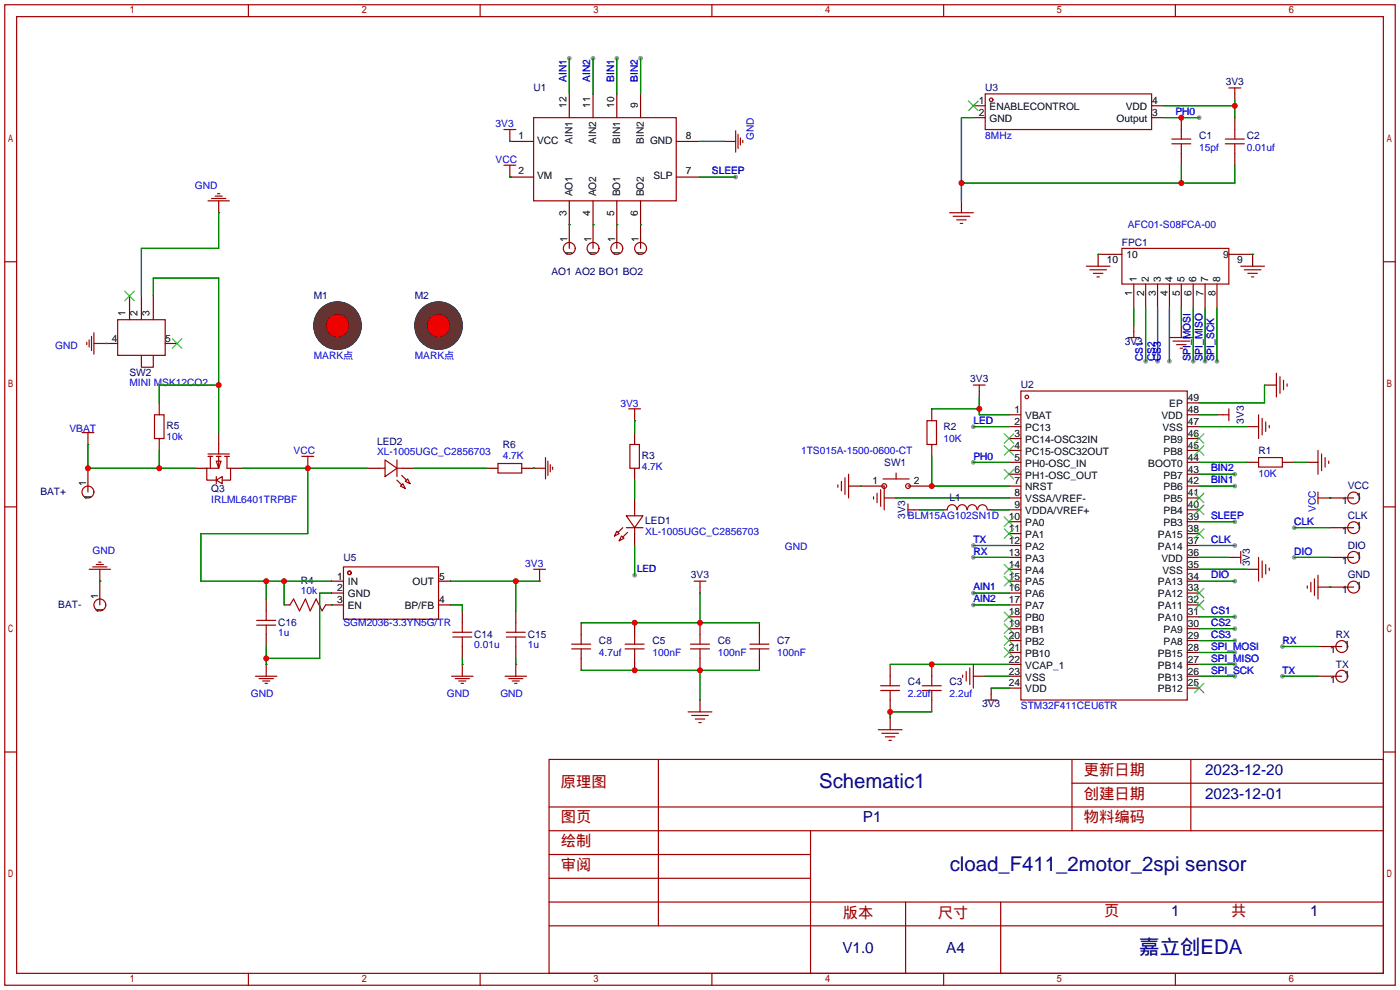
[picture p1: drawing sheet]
<svg xmlns="http://www.w3.org/2000/svg" width="299mm" height="212mm" viewBox="0 0 299 212" stroke-linecap="round" stroke-linejoin="round" font-family="sans-serif">
<g fill="#999">
<circle cx="256.3" cy="25.1" r=".51"/>
<circle cx="208" cy="98.8" r=".51"/>
<circle cx="135.6" cy="122.9" r=".51"/>
<circle cx="121.7" cy="12.4" r=".51"/>
<circle cx="126.7" cy="12.4" r=".51"/>
<circle cx="131.8" cy="12.4" r=".51"/>
<circle cx="136.9" cy="12.4" r=".51"/>
<circle cx="157.2" cy="37.8" r=".51"/>
<circle cx="263.9" cy="103.9" r=".51"/>
<circle cx="263.9" cy="101.3" r=".51"/>
<circle cx="208" cy="126.7" r=".51"/>
<circle cx="208" cy="129.3" r=".51"/>
<circle cx="263.9" cy="111.5" r=".51"/>
<circle cx="208" cy="91.2" r=".51"/>
<circle cx="263.9" cy="124.2" r=".51"/>
<circle cx="263.9" cy="116.6" r=".51"/>
<circle cx="244.9" cy="77.2" r=".51"/>
<circle cx="247.4" cy="77.2" r=".51"/>
<circle cx="249.9" cy="77.2" r=".51"/>
<circle cx="255" cy="77.2" r=".51"/>
<circle cx="276.6" cy="112.8" r=".51"/>
<circle cx="276.6" cy="119.1" r=".51"/>
<circle cx="274.1" cy="138.2" r=".51"/>
<circle cx="274.1" cy="144.5" r=".51"/>
<circle cx="257.6" cy="77.2" r=".51"/>
<circle cx="260.1" cy="77.2" r=".51"/>
<circle cx="208" cy="116.6" r=".51"/>
<circle cx="208" cy="119.1" r=".51"/>
<circle cx="263.9" cy="144.5" r=".51"/>
<circle cx="263.9" cy="142" r=".51"/>
<circle cx="263.9" cy="139.4" r=".51"/>
<circle cx="263.9" cy="136.9" r=".51"/>
<circle cx="263.9" cy="134.4" r=".51"/>
<circle cx="263.9" cy="131.8" r=".51"/>
</g>
<g fill="none" stroke="#a10000" stroke-width=".25">
<path d="M1 1h297.2v209.6h-297.2zM3.6 3.6h292.1v204.4h-292.1zM53.1 1v2.6M102.6 1v2.6M152.1 1v2.6M201.7 1v2.6M251.2 1v2.6M262.6 18.8h2.6M263.9 18.8v1.3M107.7 27.7h2.5M107.7 35.3h2.5M109 27.7v2.5"/>
<path d="M109 35.3v2.5M114 25.1h30.5v17.8h-30.5zM154.7 30.2h2.5M157.2 27.9v4.6M157.7 28.7v3.1M158.2 29.5v1.5M158.7 30v.5M210.6 20.1h35.5v7.6h-35.5zM250.4 30.7h4.1M250.4 29.7h4.1M252.5 27.7v2M252.5 30.7v2.1"/>
<path d="M261.9 30.7h4M261.9 29.7h4M263.9 27.7v2M263.9 30.7v2.1M1 55.9h2.6M44.4 42.9h4.6M45.2 42.4h3.1M46 41.9h1.5M46.5 41.4h.5M46.7 42.9v2.6M202.9 45.5h5.1M203.7 46.2h3.6"/>
<path d="M204.5 47h2M205.2 47.8h.5M232.2 56.9h5M232.9 57.7h3.6M233.7 58.4h2M234.4 59.2h.5M239.8 53.1h22.8v7.6h-22.8zM265.2 56.9h5.1M265.9 57.7h3.6M266.7 58.4h2M267.5 59.2h.5M295.7 55.9h2.5"/>
<path d="M18.5 73.2v.5M19 72.6v1.6M19.6 71.9v3M20.1 73.4h2.5M20.1 71.1v4.6M25.1 68.3h10.2v7.6h-10.2zM30.2 75.9v2.6h2.6v-2.6M241 72.1h2.6M242.3 70.9v1.2M249.9 72.1h5.1M250.7 72.9h3.6M251.5 73.7h2"/>
<path d="M252.2 74.4h.5M272.8 79.8v5M17.5 92.5h2.6M18.8 92.5v2.5M33 88.6h2.1v5.1h-2.1zM44.4 97h4.6M44.4 97.5h1.1M45 97.5v2.6M46.2 98.6h1l-.5 1.5zM46.2 97.5h1M46.7 97.5v2.6h-2.5v2.5h2M46.7 95v2"/>
<path d="M48 97.5h1M48.5 97.5v2.6h.8v2.5h-1.8M64.5 97.5h2.6M65.8 97.5v2.6M82.3 98.3l2.5 1.8-2.5 1.8zM84.8 98.3v3.6M106.4 99.1h5.1v2h-5.1zM116.6 97.8v4.6M117.1 98.6v3M117.6 99.3v1.5M118.1 99.8v.5M134.4 87.4h2.5"/>
<path d="M134.6 95h2.1v5.1h-2.1zM135.6 87.4v2.5M198.1 89.9h2.1v5.1h-2.1zM208 82.3h2.6M209.3 82.3v1.3M218.2 83.6h35.5v66h-35.5zM261.4 88.6h1.2M262.6 87.4v2.5M269 97.8h5.1v2h-5.1zM269 88.6v5.1M269.7 89.4v3.6M270.5 90.2v2"/>
<path d="M271.3 90.9v.5M273.6 80.5v3.6M274.3 81.3v2M275.1 82v.5M281.7 96.3v5M282.4 97v3.6M283.2 97.8v2M284 98.6v.5M1 108.3h2.6M46.2 102.6l1.3-.7v1.5zM46.2 101.9v1.5M81 100.1h1.3"/>
<path d="M84.8 102.6l1.1 1M84.8 100.1h1.3M85.6 103.9l.5-.5 .5 1zM85.9 101.6l1 1M86.6 102.9l.5-.5 .5 1zM114 100.1h2.6M131.8 113.5l.5 .5-1 .6zM132.8 114.6l.5 .5-1 .5zM133.1 112.8l-1 1M133.9 110.2h3.5l-1.8 2.6zM133.9 112.8h3.5M134.1 113.8l-1 1"/>
<path d="M135.6 109v1.2M135.6 112.8v1.2M179.1 103.6v.5M179.8 102.9v2M180.6 102.1v3.6M181.4 101.3v5.1M186.7 106.2v.5M187.5 105.4v2M188.2 104.6v3.6M188.7 102.4h5.6M189 103.9v5.1M191.5 101.1v1.3"/>
<path d="M194.1 107.7v2.5M194.1 109h1.2M202.5 109a1.01 1.01 0 0 1 1-1.1 1.01 1.01 0 0 1 1 1.1M204.6 109a1.01 1.01 0 0 1 1-1.1 1.01 1.01 0 0 1 1 1.1M206.8 109a1.01 1.01 0 0 1 1-1.1 1.01 1.01 0 0 1 1 1.1M209 109a1.01 1.01 0 0 1 1-1.1 1.01 1.01 0 0 1 1 1.1M263.9 119.1h1.3M265.2 117.9v2.5M269 119.1v5.1M269.7 119.9v3.5M281.7 105.2v2.5M281.7 106.4h2.5"/>
<path d="M295.7 108.3h2.5M19 121.7h4.6M19.8 121.2h3.1M20.6 120.6h1.5M21.1 120.1h.5M21.3 121.7v2.5M54.9 133.6h4M54.9 132.6h4M56.9 130.6v2M56.9 133.6v2M62 129.3l.7-1.3 1.3 2.6 1.3-2.6 1 2.6 1.3-2.6 1.2 2.6 .8-1.3M73.4 121.2h20.3v11.1h-20.3z"/>
<path d="M96.8 136.1h4M96.8 135.1h4M98.8 133.1v2M98.8 136.1v2.1M108.2 136.1h4.1M108.2 135.1h4.1M110.2 133.1v2M110.2 136.1v2.1M114 121.7h2.6M115.3 121.7v2.5M122.2 138.7h4M122.2 137.7h4"/>
<path d="M124.2 135.6v2.1M124.2 138.7v2M133.6 138.7h4.1M133.6 137.7h4.1M135.6 135.6v2.1M135.6 138.7v2M147.6 138.7h4M147.6 137.7h4M148.3 124.2h2.6M149.6 124.2v1.3M149.6 135.6v2.1M149.6 138.7v2"/>
<path d="M160.3 138.7h4M160.3 137.7h4M162.3 135.6v2.1M162.3 138.7v2M270.5 120.6v2.1M271.3 121.4v.5M279.4 125.2v.5M280.2 124.5v2M280.9 123.7v3.6M281.7 122.9v5.1M54.6 144.5h4.6M55.4 145h3"/>
<path d="M56.1 145.5h1.6M56.6 146.1h.5M56.9 142v2.5M96.5 144.5h4.6M97.3 145h3M98 145.5h1.6M98.6 146.1h.5M98.8 142v2.5M107.9 144.5h4.6M108.7 145h3.1M109.5 145.5h1.5M110 146.1h.5"/>
<path d="M110.2 142v2.5M147.1 152.1h5M147.8 152.9h3.6M148.6 153.7h2M149.4 154.4h.5M187.7 156h5.1M188.2 146.6h4.1M188.2 147.6h4.1M188.5 156.7h3.5M189.2 157.5h2.1M190 158.2h.5M190.2 144.5v2.1"/>
<path d="M190.2 147.6v2M197.1 146.6h4.1M197.1 147.6h4.1M199.1 144.5v2.1M199.1 147.6v2M205.7 144.3v.5M206.5 143.5v2M207.3 142.7v3.6M208 142v5.1M210.6 149.6h2.5M211.8 148.3v1.3M1 160.7h2.6"/>
<path d="M117.3 162.3h178.4v45.7h-178.4zM117.3 177.5h178.4M117.3 172.5h178.4M140.7 162.3v35.6M173.2 177.5v30.5M229.1 162.3v15.2M229.1 167.4h66.6M254.5 162.3v15.2M295.7 160.7h2.5M117.3 182.6h55.9M117.3 197.9h178.4M117.3 192.8h178.4"/>
<path d="M117.3 187.7h55.9M193.5 192.8v15.2M213.9 192.8v15.2M53.1 208v2.6M102.6 208v2.6M152.1 208v2.6M201.7 208v2.6M251.2 208v2.6"/>
<circle cx="211.8" cy="21.3" r=".38"/>
<circle cx="121.7" cy="53.1" r="1.27"/>
<circle cx="126.7" cy="53.1" r="1.27"/>
<circle cx="131.8" cy="53.1" r="1.27"/>
<circle cx="136.9" cy="53.1" r="1.27"/>
<circle cx="219.5" cy="84.8" r=".38"/>
<circle cx="18.8" cy="105.2" r="1.27"/>
<circle cx="189" cy="103.9" r=".51"/>
<circle cx="194.1" cy="103.9" r=".51"/>
<circle cx="289.3" cy="119.1" r="1.27"/>
<circle cx="289.3" cy="106.4" r="1.27"/>
<circle cx="289.3" cy="112.8" r="1.27"/>
<circle cx="21.3" cy="129.3" r="1.27"/>
<circle cx="74.7" cy="122.4" r=".38"/>
<circle cx="286.8" cy="138.2" r="1.27"/>
<circle cx="289.3" cy="125.5" r="1.27"/>
<circle cx="286.8" cy="144.5" r="1.27"/>
</g>
<g fill="none" stroke="#870000" stroke-width=".25">
<path d="M109 30.2h.1M109 37.8h.1M109 30.2h5M109 37.8h5M121.7 20.1v5M126.7 20.1v5M131.8 20.1v5M136.9 20.1v5M144.5 30.2h5.1M144.5 37.8h5.1M154.7 30.2h.1M208 22.6h2.6"/>
<path d="M208 25.1h2.6M246.1 22.6h2.6M246.1 25.1h2.6M252.5 25.1v2.6M252.5 32.8v2.5M263.9 20.1v1.2M263.9 25.1v2.6M263.9 32.8v2.5M46.7 45.5h.1M121.7 42.9v10.2M126.7 42.9v10.2M131.8 42.9v10.2"/>
<path d="M136.9 42.9v10.2M205.5 42.9v2.6M239.8 54.4h-5.1v2.5M262.6 54.4h5.1v2.5M22.6 73.4h.1M22.6 73.4h2.5M27.7 63.2v5.1M30.2 63.2v5.1M32.8 63.2v5.1M35.3 73.4h2.5M242.3 60.7v5.1M242.3 69.6v1.3"/>
<path d="M244.9 60.7v5.1M247.4 60.7v5.1M249.9 60.7v5.1M252.5 60.7v5.1M252.5 69.6v2.5M255 60.7v5.1M257.6 60.7v5.1M260.1 60.7v5.1M18.8 95h.1M34 86.1v2.5M34 93.7v2.6M46.7 92.5v2.5"/>
<path d="M135.6 89.9h.1M135.6 92.5v2.5M199.1 87.4v2.5M199.1 95v2.5M209.3 83.6v1.2M215.6 88.6h2.6M215.6 91.2h2.6M215.6 93.7h2.6M215.6 96.3h2.6M215.6 98.8h2.6M253.7 88.6h2.6M253.7 91.2h2.6"/>
<path d="M253.7 93.7h2.6M253.7 96.3h2.6M253.7 98.8h2.6M253.7 86.1h2.6M260.1 88.6h1.3M266.4 91.2h2.6M266.4 98.8h2.6M270.3 82.3h2.5M274.1 98.8h2.5M279.1 98.8h2.6M18.8 100.1v5.1M41.7 100.1h2.5"/>
<path d="M49.3 100.1h2.5M65.8 100.1h.1M78.5 100.1h2.5M86.1 100.1h2.5M103.9 100.1h2.5M111.5 100.1h2.5M114 100.1h.1M135.6 100.1v2.5M135.6 106.4v2.6M135.6 114v2.6M181.4 103.9h7.6M189 106.4h2.5"/>
<path d="M194.1 103.9h5M195.3 109h1.3M201.7 109h.7M211.1 109h.7M215.6 101.3h2.6M215.6 103.9h2.6M215.6 106.4h2.6M215.6 109h2.6M215.6 111.5h2.6M215.6 114h2.6M215.6 116.6h2.6M215.6 119.1h2.6"/>
<path d="M253.7 101.3h2.6M253.7 103.9h2.6M253.7 106.4h2.6M253.7 109h2.6M253.7 111.5h2.6M253.7 114h2.6M253.7 116.6h2.6M253.7 119.1h2.6M262.6 119.1h1.3M284.2 106.4h.1M284.2 106.4h5.1M284.2 119.1h5.1"/>
<path d="M284.2 112.8h5.1M21.3 124.2h.1M21.3 124.2v5.1M56.9 128v2.6M56.9 135.6v2.6M60.7 129.3h1.3M69.6 129.3h3.8M70.9 124.2h2.5M70.9 126.7h2.5M93.7 124.2h2.6M93.7 129.3h2.6M98.8 130.6v2.5"/>
<path d="M98.8 138.2v2.5M110.2 130.6v2.5M110.2 138.2v2.5M115.3 124.2h.1M124.2 133.1v2.5M135.6 133.1v2.5M149.6 125.5v1.2M149.6 133.1v2.5M162.3 133.1v2.5M215.6 121.7h2.6M215.6 124.2h2.6M215.6 126.7h2.6"/>
<path d="M215.6 129.3h2.6M215.6 131.8h2.6M215.6 134.4h2.6M215.6 136.9h2.6M215.6 139.4h2.6M253.7 121.7h2.6M253.7 124.2h2.6M253.7 126.7h2.6M253.7 129.3h2.6M253.7 131.8h2.6M253.7 134.4h2.6M253.7 136.9h2.6"/>
<path d="M253.7 139.4h2.6M266.4 121.7h2.6M281.7 125.5h7.6M281.7 138.2h5.1M56.9 142h.1M98.8 142h.1M110.2 142h.1M124.2 140.7v2.6M135.6 140.7v2.6M149.6 140.7v2.6M149.6 149.6v2.5M162.3 140.7v2.6"/>
<path d="M190.2 142v2.5M190.2 149.6v2.5M190.2 153.4v2.6M199.1 142v2.5M199.1 149.6v2.5M208 144.5h2.6M211.8 147.1v1.2M215.6 142h2.6M215.6 144.5h2.6M215.6 147.1h2.6M253.7 142h2.6M253.7 144.5h2.6"/>
<path d="M253.7 147.1h2.6M281.7 144.5h5.1"/>
</g>
<g fill="none" stroke="#3c3" stroke-width=".25">
<path d="M207 21.6l2 2M209 21.6l-2 2M26.7 62.2l2 2.1M28.7 62.2l-2 2.1M36.8 72.4l2.1 2M38.9 72.4l-2.1 2M214.6 92.7l2.1 2M214.6 95.2l2.1 2.1M216.7 92.7l-2.1 2M216.7 95.2l-2.1 2.1M255.3 95.2l2 2.1M255.3 92.7l2 2"/>
<path d="M257.3 95.2l-2 2.1M257.3 92.7l-2 2M214.6 100.3l2.1 2.1M214.6 110.5l2.1 2M214.6 113l2.1 2.1M216.7 100.3l-2.1 2.1M216.7 110.5l-2.1 2M216.7 113l-2.1 2.1M255.3 113l2 2.1M255.3 107.9l2 2.1M255.3 105.4l2 2M257.3 113l-2 2.1"/>
<path d="M257.3 107.9l-2 2.1M257.3 105.4l-2 2M214.6 120.6l2.1 2.1M214.6 123.2l2.1 2M214.6 130.8l2.1 2M214.6 133.4l2.1 2M214.6 135.9l2.1 2M214.6 138.4l2.1 2.1M216.7 120.6l-2.1 2.1M216.7 123.2l-2.1 2M216.7 130.8l-2.1 2M216.7 133.4l-2.1 2"/>
<path d="M216.7 135.9l-2.1 2M216.7 138.4l-2.1 2.1M255.3 128.3l2 2M255.3 125.7l2 2.1M257.3 128.3l-2 2M257.3 125.7l-2 2.1M255.3 146.1l2 2M257.3 146.1l-2 2"/>
</g>
<g fill="none" stroke="#008700" stroke-width=".25">
<path d="M121.7 12.4v7.7M126.7 12.4v7.7M131.8 12.4v7.7M136.9 12.4v7.7M109 30.2h.1M109 37.8h.1M149.6 30.2h5.1M149.6 37.8h7.6M208 25.1h-2.5v17.8M248.7 22.6h15.2M248.7 25.1h7.6M252.5 35.3v3.8"/>
<path d="M263.9 21.3v3.8M263.9 35.3v3.8h-58.4M46.7 45.5v7.6h-16.5v10.1M121.7 48h.1M126.7 48h.1M131.8 48h.1M136.9 48h.1M234.7 54.4h.1M267.7 54.4h.1M22.6 73.4h.1M32.8 63.2v-3.8h13.9v33.1M242.3 65.8v3.8"/>
<path d="M244.9 65.8v11.4M247.4 65.8v11.4M249.9 65.8v11.4M252.5 65.8v3.8M255 65.8v11.4M257.6 65.8v11.4M260.1 65.8v11.4M18.8 95v5.1h22.9M34 96.3v3.8M46.7 82.3h-12.7v3.8M135.6 89.9v2.6M199.1 87.4h10.2"/>
<path d="M199.1 97.5v6.4h16.5M208 98.8h7.6M208 91.2h7.6M209.3 84.8v3.8h6.3M256.3 98.8h10.1M256.3 91.2h10.1M256.3 88.6h3.8M270.3 82.3v3.8h-14M276.6 98.8h2.5M51.8 100.1h26.7M65.8 100.1v13.9h-22.9v10.2h28M88.6 100.1h15.3"/>
<path d="M114 100.1h.1M135.6 102.6v3.8M135.6 116.6v6.3M183.9 103.9h.1M191.5 106.4h24.1M196.6 109h5.1M208 119.1h7.6M208 116.6h7.6M211.8 109h3.8M256.3 119.1h6.3M256.3 103.9h7.6M256.3 101.3h7.6"/>
<path d="M256.3 111.5h7.6M256.3 116.6h7.6M276.6 119.1h7.6M276.6 112.8h7.6M284.2 106.4h.1M21.3 124.2h.1M56.9 124.2v3.8M56.9 138.2v3.8M60.7 124.2v5.1M70.9 129.3h.1M70.9 126.7h-2.6v14h-11.4M96.3 124.2h19"/>
<path d="M96.3 129.3h2.5v1.3M110.2 124.2v6.4M124.2 133.1h38.1M149.6 126.7v6.4M208 126.7h7.6M208 129.3h7.6M256.3 121.7h10.1M256.3 124.2h7.6M256.3 139.4h7.6M256.3 136.9h7.6M256.3 134.4h7.6M256.3 131.8h7.6"/>
<path d="M274.1 138.2h7.6M284.2 125.5h.1M98.8 140.7v1.3M110.2 140.7v1.3M124.2 143.3h38.1M149.6 143.3v6.3M190.2 142h25.4M199.1 152.1h-8.9v1.3M210.6 144.5h5M211.8 147.1h3.8M256.3 142h7.6M256.3 144.5h7.6"/>
<path d="M274.1 144.5h7.6"/>
</g>
<circle cx="72.1" cy="69.6" r="5.1" fill="#633" stroke="#000" stroke-width=".25"/>
<circle cx="72.1" cy="69.6" r="2.54" fill="#f00" stroke="#000" stroke-width=".25"/>
<circle cx="93.7" cy="69.6" r="5.1" fill="#633" stroke="#000" stroke-width=".25"/>
<circle cx="93.7" cy="69.6" r="2.54" fill="#f00" stroke="#000" stroke-width=".25"/>
<g fill="#c00">
<circle cx="263.9" cy="22.6" r=".63"/>
<circle cx="205.5" cy="39.1" r=".63"/>
<circle cx="252.5" cy="39.1" r=".63"/>
<circle cx="252.5" cy="25.1" r=".63"/>
<circle cx="199.1" cy="142" r=".63"/>
<circle cx="190.2" cy="152.1" r=".63"/>
<circle cx="149.6" cy="133.1" r=".63"/>
<circle cx="135.6" cy="133.1" r=".63"/>
<circle cx="149.6" cy="143.3" r=".63"/>
<circle cx="135.6" cy="143.3" r=".63"/>
<circle cx="209.3" cy="87.4" r=".63"/>
<circle cx="199.1" cy="103.9" r=".63"/>
<circle cx="56.9" cy="124.2" r=".63"/>
<circle cx="60.7" cy="124.2" r=".63"/>
<circle cx="65.8" cy="100.1" r=".63"/>
<circle cx="56.9" cy="140.7" r=".63"/>
<circle cx="110.2" cy="124.2" r=".63"/>
<circle cx="46.7" cy="82.3" r=".63"/>
<circle cx="18.8" cy="100.1" r=".63"/>
<circle cx="34" cy="100.1" r=".63"/>
</g>
<g font-size="4.4" fill="#000080">
<text x="175.1" y="168.4">Schematic1</text>
<text x="203" y="186.2">cload_F411_2motor_2spi sensor</text>
<text x="243.5" y="204">嘉立创EDA</text>
</g>
<g font-size="3.3" fill="#a00000">
<text x="231.6" y="165.6">更新日期</text>
<text x="119.9" y="168.1">原理图</text>
<text x="231.6" y="170.7">创建日期</text>
<text x="119.9" y="175.8">图页</text>
<text x="231.6" y="175.8">物料编码</text>
<text x="119.9" y="185.9">审阅</text>
<text x="119.9" y="180.8">绘制</text>
<text x="180.1" y="196.1">版本</text>
<text x="200.4" y="196.1">尺寸</text>
<text x="236" y="195.8">页</text>
<text x="263.1" y="195.8">共</text>
</g>
<g font-size="3.3" fill="#000080">
<text x="257.6" y="165.6">2023-12-20</text>
<text x="257.6" y="170.7">2023-12-01</text>
<text x="184.4" y="175.8">P1</text>
<text x="250.3" y="195.8">1</text>
<text x="280" y="195.8">1</text>
<text x="180" y="203.7">V1.0</text>
<text x="202.2" y="203.7">A4</text>
</g>
<g font-size="2.2" fill="#00f">
<text x="121.1" y="17.5" transform="rotate(-90 121.1 17.5)">AIN1</text>
<text x="126.2" y="17.5" transform="rotate(-90 126.2 17.5)">AIN2</text>
<text x="131.2" y="17.5" transform="rotate(-90 131.2 17.5)">BIN1</text>
<text x="136.3" y="17.5" transform="rotate(-90 136.3 17.5)">BIN2</text>
<text x="105.9" y="27.2">3V3</text>
<text x="161.1" y="30" transform="rotate(-90 161.1 30)">GND</text>
<text x="210.6" y="29.6">8MHz</text>
<text x="251.2" y="24.6">PH0</text>
<text x="105.9" y="34.8">VCC</text>
<text x="256.3" y="32.2">15pf</text>
<text x="266.4" y="32.2">0.01uf</text>
<text x="41.7" y="40.4">GND</text>
<text x="152.1" y="37.3">SLEEP</text>
<text x="241" y="48.7">AFC01-S08FCA-00</text>
<text x="11.8" y="74.5">GND</text>
<text x="67.1" y="76.6">MARK点</text>
<text x="88.6" y="76.6">MARK点</text>
<text x="244.3" y="77.2" transform="rotate(-90 244.3 77.2)">CS1</text>
<text x="246.8" y="77.2" transform="rotate(-90 246.8 77.2)">CS2</text>
<text x="248.1" y="77.2" transform="rotate(-90 248.1 77.2)">CS3</text>
<text x="254.4" y="77.2" transform="rotate(-90 254.4 77.2)">SPI_MOSI</text>
<text x="257" y="77.2" transform="rotate(-90 257 77.2)">SPI_MISO</text>
<text x="259.5" y="77.2" transform="rotate(-90 259.5 77.2)">SPI_SCK</text>
<text x="27.7" y="82.6">MINI MSK12CO2</text>
<text x="132.6" y="86.9">3V3</text>
<text x="14.9" y="92.3">VBAT</text>
<text x="35.6" y="94">10k</text>
<text x="201.7" y="94.4">10K</text>
<text x="208" y="90.6">LED</text>
<text x="62.7" y="97.1">VCC</text>
<text x="80.6" y="97.3">XL-1005UGC_C2856703</text>
<text x="107.5" y="98.1">4.7K</text>
<text x="137.2" y="100.4">4.7K</text>
<text x="171.2" y="97">1TS015A-1500-0600-CT</text>
<text x="208" y="98.2">PH0</text>
<text x="258.8" y="100.8">BIN2</text>
<text x="45.2" y="107.5">IRLML6401TRPBF</text>
<text x="258.8" y="103.3">BIN1</text>
<text x="269" y="102">10K</text>
<text x="194.1" y="110.9">BLM15AG102SN1D</text>
<text x="258.8" y="110.9">SLEEP</text>
<text x="276.6" y="112.2">CLK</text>
<text x="281.2" y="109.5" transform="rotate(-90 281.2 109.5)">VCC</text>
<text x="19.8" y="118.3">GND</text>
<text x="137.9" y="114.4">XL-1005UGC_C2856703</text>
<text x="167.8" y="117.7">GND</text>
<text x="208" y="116">TX</text>
<text x="208" y="118.5">RX</text>
<text x="258.8" y="116">CLK</text>
<text x="276.6" y="118.5">DIO</text>
<text x="112.3" y="121.2">3V3</text>
<text x="258.8" y="123.6">DIO</text>
<text x="64.3" y="127">10k</text>
<text x="208" y="126.2">AIN1</text>
<text x="208" y="128.7">AIN2</text>
<text x="258.8" y="131.2">CS1</text>
<text x="59.4" y="136">1u</text>
<text x="73.4" y="133.8">SGM2036-3.3YN5G/TR</text>
<text x="258.8" y="136.3">CS3</text>
<text x="258.8" y="133.8">CS2</text>
<text x="274.1" y="137.6">RX</text>
<text x="101.3" y="138.5">0.01u</text>
<text x="112.8" y="138.5">1u</text>
<text x="128" y="140.1">4.7uf</text>
<text x="139.4" y="140.1">100nF</text>
<text x="153.4" y="140.1">100nF</text>
<text x="166.1" y="140.1">100nF</text>
<text x="258.8" y="143.9">SPI_SCK</text>
<text x="258.8" y="141.4">SPI_MISO</text>
<text x="258.8" y="138.9">SPI_MOSI</text>
<text x="274.1" y="143.9">TX</text>
<text x="53.6" y="148.9">GND</text>
<text x="95.5" y="148.9">GND</text>
<text x="106.9" y="148.9">GND</text>
<text x="194.1" y="149">2.2uf</text>
<text x="202.9" y="149">2.2uf</text>
<text x="218.2" y="151.6">STM32F411CEU6TR</text>
</g>
<g font-size="2.2" fill="#000080">
<text x="114" y="19.5">U1</text>
<text x="210.6" y="19.5">U3</text>
<text x="262" y="18.2">3V3</text>
<text x="256.3" y="29.6">C1</text>
<text x="266.4" y="29.6">C2</text>
<text x="239.8" y="52.5">FPC1</text>
<text x="117.9" y="58.9">AO1 AO2 BO1 BO2</text>
<text x="67.1" y="63.9">M1</text>
<text x="88.6" y="63.9">M2</text>
<text x="240.4" y="73.7">3V3</text>
<text x="27.7" y="80.3">SW2</text>
<text x="207.4" y="81.7">3V3</text>
<text x="218.2" y="83">U2</text>
<text x="35.6" y="91.7">R5</text>
<text x="80.6" y="95">LED2</text>
<text x="107.5" y="95.8">R6</text>
<text x="201.7" y="91.9">R2</text>
<text x="265.9" y="90.6" transform="rotate(-90 265.9 90.6)">3V3</text>
<text x="137.2" y="98.1">R3</text>
<text x="189" y="99.5">SW1</text>
<text x="269" y="97">R1</text>
<text x="8.6" y="105.8">BAT+</text>
<text x="45.2" y="105.2">Q3</text>
<text x="202.9" y="107.1">L1</text>
<text x="288" y="104.6">VCC</text>
<text x="137.9" y="112.1">LED1</text>
<text x="193.5" y="110.9" transform="rotate(-90 193.5 110.9)">3V3</text>
<text x="288" y="110.9">CLK</text>
<text x="73.4" y="119.8">U5</text>
<text x="288" y="117.3">DIO</text>
<text x="64.3" y="124.8">R4</text>
<text x="147.7" y="123.6">3V3</text>
<text x="267.1" y="121.1" transform="rotate(-90 267.1 121.1)">3V3</text>
<text x="288" y="123.6">GND</text>
<text x="12.4" y="130">BAT-</text>
<text x="59.4" y="133.7">C16</text>
<text x="101.3" y="136.2">C14</text>
<text x="112.8" y="136.2">C15</text>
<text x="128" y="137.6">C8</text>
<text x="139.4" y="137.6">C5</text>
<text x="153.4" y="137.6">C6</text>
<text x="166.1" y="137.6">C7</text>
<text x="285.5" y="136.3">RX</text>
<text x="285.5" y="142.7">TX</text>
<text x="194.1" y="146.5">C4</text>
<text x="202.9" y="146.5">C3</text>
<text x="209.9" y="151.2">3V3</text>
</g>
<g font-size="2.2">
<text x="121.1" y="23.1" transform="rotate(-90 121.1 23.1)">12</text>
<text x="126.2" y="23.1" transform="rotate(-90 126.2 23.1)">11</text>
<text x="131.2" y="23.1" transform="rotate(-90 131.2 23.1)">10</text>
<text x="136.3" y="23.1" transform="rotate(-90 136.3 23.1)">9</text>
<text x="209.2" y="22.3">1</text>
<text x="211.5" y="23.5">ENABLECONTROL</text>
<text x="240.6" y="23.5">VDD</text>
<text x="246.3" y="22.3">4</text>
<text x="110.8" y="29.6">1</text>
<text x="146.6" y="29.6">8</text>
<text x="209.2" y="24.8">2</text>
<text x="211.5" y="26.1">GND</text>
<text x="238.7" y="26.1">Output</text>
<text x="246.3" y="24.8">3</text>
<text x="114.8" y="30.7">VCC</text>
<text x="122.4" y="30.7" transform="rotate(-90 122.4 30.7)">AIN1</text>
<text x="127.4" y="30.7" transform="rotate(-90 127.4 30.7)">AIN2</text>
<text x="132.5" y="30.7" transform="rotate(-90 132.5 30.7)">BIN1</text>
<text x="137.6" y="30.7" transform="rotate(-90 137.6 30.7)">BIN2</text>
<text x="138.9" y="30.7">GND</text>
<text x="110.8" y="37.3">2</text>
<text x="114.8" y="38.4">VM</text>
<text x="122.4" y="42" transform="rotate(-90 122.4 42)">AO1</text>
<text x="127.4" y="42" transform="rotate(-90 127.4 42)">AO2</text>
<text x="132.5" y="42" transform="rotate(-90 132.5 42)">BO1</text>
<text x="137.6" y="42" transform="rotate(-90 137.6 42)">BO2</text>
<text x="139.7" y="38.4">SLP</text>
<text x="146.6" y="37.3">7</text>
<text x="121.1" y="46.2" transform="rotate(-90 121.1 46.2)">3</text>
<text x="126.2" y="46.2" transform="rotate(-90 126.2 46.2)">4</text>
<text x="131.2" y="46.2" transform="rotate(-90 131.2 46.2)">5</text>
<text x="136.3" y="46.2" transform="rotate(-90 136.3 46.2)">6</text>
<text x="121.3" y="51.8" transform="rotate(-90 121.3 51.8)">1</text>
<text x="126.4" y="51.8" transform="rotate(-90 126.4 51.8)">1</text>
<text x="131.5" y="51.8" transform="rotate(-90 131.5 51.8)">1</text>
<text x="136.6" y="51.8" transform="rotate(-90 136.6 51.8)">1</text>
<text x="122.3" y="54.8" transform="rotate(-90 122.3 54.8)">1</text>
<text x="127.4" y="54.8" transform="rotate(-90 127.4 54.8)">1</text>
<text x="132.5" y="54.8" transform="rotate(-90 132.5 54.8)">1</text>
<text x="137.6" y="54.8" transform="rotate(-90 137.6 54.8)">1</text>
<text x="236.6" y="56.2">10</text>
<text x="240.8" y="55.2">10</text>
<text x="261.4" y="55.2">9</text>
<text x="264.4" y="56.2">9</text>
<text x="242" y="63.2" transform="rotate(-90 242 63.2)">1</text>
<text x="243" y="60.2" transform="rotate(-90 243 60.2)">1</text>
<text x="244.5" y="63.2" transform="rotate(-90 244.5 63.2)">2</text>
<text x="245.5" y="60.2" transform="rotate(-90 245.5 60.2)">2</text>
<text x="247" y="63.2" transform="rotate(-90 247 63.2)">3</text>
<text x="248.1" y="60.2" transform="rotate(-90 248.1 60.2)">3</text>
<text x="249.6" y="63.2" transform="rotate(-90 249.6 63.2)">4</text>
<text x="250.6" y="60.2" transform="rotate(-90 250.6 60.2)">4</text>
<text x="252.1" y="63.2" transform="rotate(-90 252.1 63.2)">5</text>
<text x="253.1" y="60.2" transform="rotate(-90 253.1 60.2)">5</text>
<text x="254.7" y="63.2" transform="rotate(-90 254.7 63.2)">6</text>
<text x="255.7" y="60.2" transform="rotate(-90 255.7 60.2)">6</text>
<text x="257.2" y="63.2" transform="rotate(-90 257.2 63.2)">7</text>
<text x="258.2" y="60.2" transform="rotate(-90 258.2 60.2)">7</text>
<text x="259.7" y="63.2" transform="rotate(-90 259.7 63.2)">8</text>
<text x="260.8" y="60.2" transform="rotate(-90 260.8 60.2)">8</text>
<text x="26.8" y="67.5" transform="rotate(-90 26.8 67.5)">1</text>
<text x="29.4" y="67.5" transform="rotate(-90 29.4 67.5)">2</text>
<text x="31.9" y="67.5" transform="rotate(-90 31.9 67.5)">3</text>
<text x="23.9" y="73.1">4</text>
<text x="35.3" y="73.1">5</text>
<text x="216.8" y="88.3">1</text>
<text x="219.1" y="89.6">VBAT</text>
<text x="248.2" y="89.6">VDD</text>
<text x="249.9" y="87">EP</text>
<text x="253.9" y="88.3">48</text>
<text x="253.9" y="85.8">49</text>
<text x="216.8" y="90.8">2</text>
<text x="216.8" y="93.4">3</text>
<text x="216.8" y="95.9">4</text>
<text x="219.1" y="92.1">PC13</text>
<text x="219.1" y="94.6">PC14-OSC32IN</text>
<text x="248.5" y="92.1">VSS</text>
<text x="248.7" y="94.6">PB9</text>
<text x="253.9" y="95.9">45</text>
<text x="253.9" y="93.4">46</text>
<text x="253.9" y="90.8">47</text>
<text x="216.8" y="98.5">5</text>
<text x="216.8" y="101">6</text>
<text x="219.1" y="97.2">PC15-OSC32OUT</text>
<text x="219.1" y="99.7">PH0-OSC_IN</text>
<text x="245.4" y="99.7">BOOT0</text>
<text x="248.7" y="97.2">PB8</text>
<text x="253.9" y="101">43</text>
<text x="253.9" y="98.5">44</text>
<text x="18.4" y="103.9" transform="rotate(-90 18.4 103.9)">1</text>
<text x="19.5" y="106.9" transform="rotate(-90 19.5 106.9)">1</text>
<text x="186.5" y="103.5">1</text>
<text x="195.3" y="103.5">2</text>
<text x="216.8" y="103.5">7</text>
<text x="216.8" y="106.1">8</text>
<text x="219.1" y="102.3">PH1-OSC_OUT</text>
<text x="219.1" y="104.8">NRST</text>
<text x="219.1" y="107.3">VSSA/VREF-</text>
<text x="248.7" y="107.3">PB5</text>
<text x="248.7" y="104.8">PB6</text>
<text x="248.7" y="102.3">PB7</text>
<text x="253.9" y="106.1">41</text>
<text x="253.9" y="103.5">42</text>
<text x="286.8" y="107.8">1</text>
<text x="289.8" y="106.8">1</text>
<text x="215.6" y="111.2">10</text>
<text x="215.6" y="113.7">11</text>
<text x="216.8" y="108.6">9</text>
<text x="219.1" y="109.9">VDDA/VREF+</text>
<text x="219.1" y="112.4">PA0</text>
<text x="248.7" y="112.4">PB3</text>
<text x="248.7" y="109.9">PB4</text>
<text x="253.9" y="113.7">38</text>
<text x="253.9" y="111.2">39</text>
<text x="253.9" y="108.6">40</text>
<text x="289.8" y="113.1">1</text>
<text x="215.6" y="116.2">12</text>
<text x="215.6" y="118.8">13</text>
<text x="219.1" y="115">PA1</text>
<text x="219.1" y="117.5">PA2</text>
<text x="247.5" y="117.5">PA14</text>
<text x="247.5" y="115">PA15</text>
<text x="253.9" y="118.8">36</text>
<text x="253.9" y="116.2">37</text>
<text x="286.8" y="114.1">1</text>
<text x="289.8" y="119.5">1</text>
<text x="72.1" y="123.9">1</text>
<text x="74.3" y="125.1">IN</text>
<text x="88.2" y="125.1">OUT</text>
<text x="93.9" y="123.9">5</text>
<text x="215.6" y="121.3">14</text>
<text x="215.6" y="123.9">15</text>
<text x="219.1" y="120">PA3</text>
<text x="219.1" y="122.6">PA4</text>
<text x="219.1" y="125.1">PA5</text>
<text x="247.5" y="125.1">PA13</text>
<text x="248.2" y="120">VDD</text>
<text x="248.5" y="122.6">VSS</text>
<text x="253.9" y="123.9">34</text>
<text x="253.9" y="121.3">35</text>
<text x="286.8" y="120.5">1</text>
<text x="289.8" y="125.8">1</text>
<text x="21" y="128" transform="rotate(-90 21 128)">1</text>
<text x="22" y="131" transform="rotate(-90 22 131)">1</text>
<text x="72.1" y="126.4">2</text>
<text x="72.1" y="128.9">3</text>
<text x="74.3" y="127.7">GND</text>
<text x="74.3" y="130.2">EN</text>
<text x="86.5" y="130.2">BP/FB</text>
<text x="93.9" y="128.9">4</text>
<text x="215.6" y="126.4">16</text>
<text x="215.6" y="128.9">17</text>
<text x="215.6" y="131.5">18</text>
<text x="219.1" y="127.7">PA6</text>
<text x="219.1" y="130.2">PA7</text>
<text x="247.5" y="130.2">PA11</text>
<text x="247.5" y="127.7">PA12</text>
<text x="253.9" y="131.5">31</text>
<text x="253.9" y="128.9">32</text>
<text x="253.9" y="126.4">33</text>
<text x="286.8" y="126.8">1</text>
<text x="215.6" y="134">19</text>
<text x="215.6" y="136.6">20</text>
<text x="219.1" y="132.7">PB0</text>
<text x="219.1" y="135.3">PB1</text>
<text x="219.1" y="137.8">PB2</text>
<text x="247.5" y="132.7">PA10</text>
<text x="248.7" y="137.8">PA8</text>
<text x="248.7" y="135.3">PA9</text>
<text x="253.9" y="136.6">29</text>
<text x="253.9" y="134">30</text>
<text x="215.6" y="139.1">21</text>
<text x="215.6" y="141.6">22</text>
<text x="219.1" y="140.4">PB10</text>
<text x="219.1" y="142.9">VCAP_1</text>
<text x="247.5" y="142.9">PB14</text>
<text x="247.5" y="140.4">PB15</text>
<text x="253.9" y="141.6">27</text>
<text x="253.9" y="139.1">28</text>
<text x="284.3" y="139.5">1</text>
<text x="287.3" y="138.5">1</text>
<text x="215.6" y="144.2">23</text>
<text x="215.6" y="146.7">24</text>
<text x="219.1" y="145.4">VSS</text>
<text x="219.1" y="148">VDD</text>
<text x="247.5" y="148">PB12</text>
<text x="247.5" y="145.4">PB13</text>
<text x="253.9" y="146.7">25</text>
<text x="253.9" y="144.2">26</text>
<text x="284.3" y="145.9">1</text>
<text x="287.3" y="144.9">1</text>
</g>
<text font-size="2.1" fill="#00f" x="136.1" y="122.2">LED</text>
</svg>
